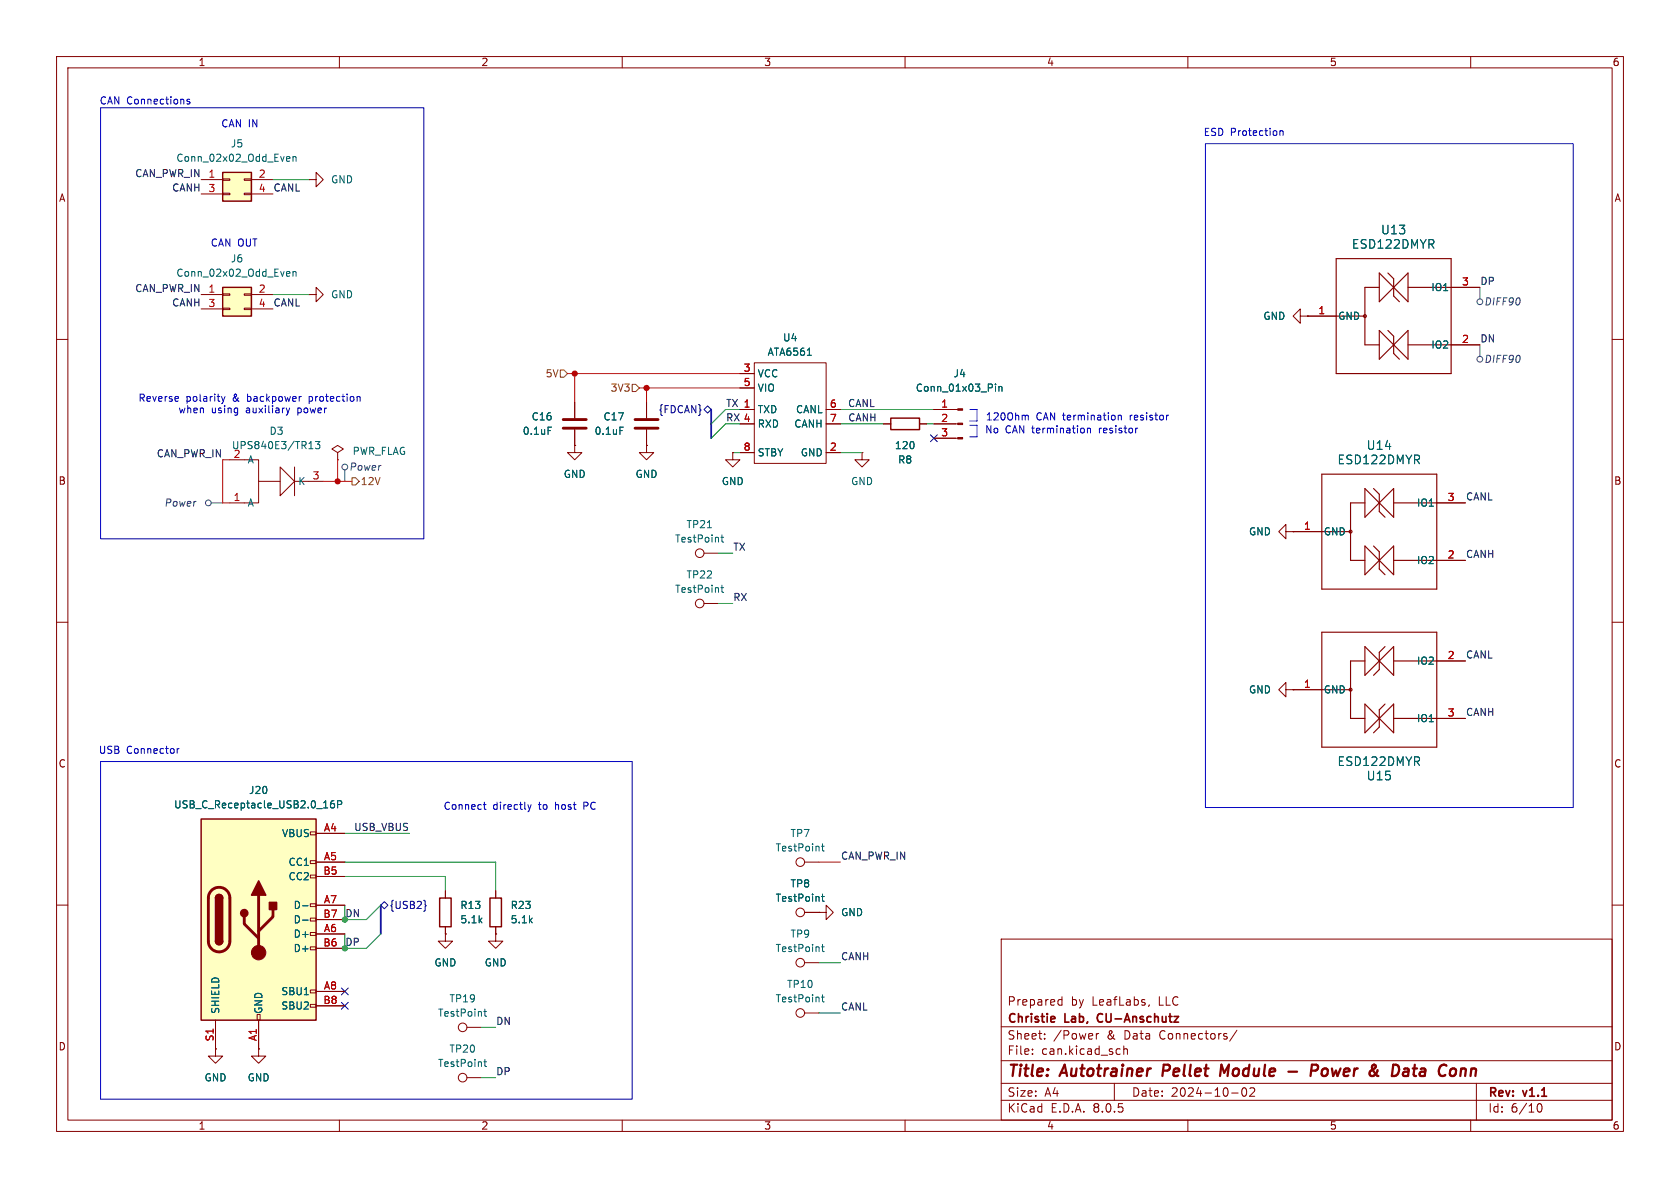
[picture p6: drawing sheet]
<svg xmlns="http://www.w3.org/2000/svg" width="297mm" height="210mm" viewBox="0 0 297 210" stroke-linecap="round" stroke-linejoin="round" font-family="sans-serif">
<g fill="none" stroke="#840000" stroke-width=".18">
<path d="M10 10h277v190h-277zM12 12h273v186h-273zM60 10v2M110 10v2M160 10v2M210 10v2M260 10v2M10 60h2M229.9 55.9v-1.3l-1.3 1.3 1.3 1.3v-1.3h1.2M231.1 55.9h.1M231.1 55.9h5.1M256.5 50.8h5.1"/>
<path d="M285 60h2M130.8 72.4h2.5M130.8 66h2.5M130.8 74.9h2.5M130.8 68.6h2.5M133.3 64.1h12.7v17.8h-12.7zM146 72.4h2.6M146 74.9h2.6M256.5 61h5.1M129.5 80v1.3h-1.2l1.2 1.3 1.3-1.3h-1.3M129.5 80h.1M130.8 80h2.5"/>
<path d="M146 80h2.6M152.4 80v1.3h-1.3l1.3 1.3 1.3-1.3h-1.3M152.4 80h.1M227.3 94v-1.3l-1.2 1.3 1.2 1.3v-1.3h1.3M228.6 94h.1M228.6 94h5.1M254 99.1h5.1M254 88.9h5.1M10 110h2M254 116.8h5.1M285 110h2M227.3 121.9v-1.2l-1.2 1.2 1.2 1.3v-1.3h1.3"/>
<path d="M228.6 121.9h.1M228.6 121.9h5.1M254 127h5.1M10 160h2M142.2 152.4h2.6M285 160h2M142.2 161.3h2.6M144.8 161.3h1.2v-1.3l1.3 1.3-1.3 1.3v-1.3M144.8 161.3h.1M177 166h108v32h-108zM187.2 177.6h.5M187.2 176.8h.5"/>
<path d="M187.7 176.2v1.5M203.2 177.6l-.2 .3M45.7 185.4v1.3h1.3l-1.3 1.3-1.3-1.3h1.3M45.7 185.4h.1M60 198v2M110 198v2M160 198v2M177 194.5h108M177 191.5h108M177 187.5h108M177 181.5h108M182.5 186.3v.1"/>
<path d="M182.5 185.5v.1M184.7 183.6v.1M184.7 182.8v.1M193.8 182.7v1M194.2 182.7l-.2 .1-.2 .2M197 191.5v3M197.9 185.4l.1 .1M198 186.3l-.1 .1M198.7 184.9v1.5M198.7 185.5l.2-.1 .3 .1 .1 .9M210 198v2M217.7 193.2h1.2"/>
<path d="M218.7 182.1l-1.3 2M219.7 192.4l.2-.1a.81 .81 0 0 1 .6 .6 .81 .81 0 0 1-.3 .8l-.2 .1a.81 .81 0 0 1-.3-1.4zM221 192.4l.5-.1 .2 .1 .1 .3-.9 1.1h.9M260 198v2M261 191.5v6.5M271.7 195.7l.2-.5 .2-.1a.8 .8 0 0 1 .5 .7 .8 .8 0 0 1-.5 .8l-.2-.1-.2-.5"/>
<circle cx="141.5" cy="152.4" r=".76"/>
<circle cx="141.5" cy="161.3" r=".76"/>
</g>
<path d="M205.7 188.2l-.2 2M217.3 188.2l-.9 1.4-.5-1.4-.2 2M227.8 189.4h1.5M231.8 189.3h.8a.55 .55 0 0 0 .4-.5 .55 .55 0 0 0-.3-.6h-.8l-.2 2M234.4 188.9a.62 .62 0 0 0-.7 .4v.7l.3 .2h.3M249.8 188.9h.7M250.1 188.2l-.2 1.7 .1 .2 .3 .1M258.3 189.1a.49 .49 0 0 1 .8 .1l-.1 1M258.3 188.9l-.1 1.3" fill="none" stroke="#840000" stroke-width=".4"/>
<path d="M186.4 179.8l.1 .2-.7 .2M194.1 179.4l-.1 .4 .1 .7" fill="none" stroke="#840000" stroke-width=".3"/>
<g fill="none" stroke="#840000" stroke-width=".2">
<path d="M236.2 45.7h20.3v20.3h-20.3zM236.2 55.9h5.1M243.8 50.8h-2.5v10.2h2.5M243.8 58.4l5.1 5.1v-5.1l-5.1 5.1zM243.8 48.3v5l5.1-5v5zM245.4 48.3l1 1v3l1 1M245.4 58.4l1 1v3.1l1 1M248.9 50.8h7.6M248.9 61h7.6M233.7 83.8h20.3v20.3h-20.3zM233.7 94h5.1M241.3 86.4v5l5.1-5v5z"/>
<path d="M241.3 96.5v5.1l5.1-5.1v5.1zM241.3 88.9h-2.5v10.2h2.5M242.8 86.4l1 1v3l1.1 1M242.8 96.5l1 1v3.1l1.1 1M246.4 99.1h7.6M246.4 88.9h7.6M233.7 111.8h20.3v20.3h-20.3zM241.3 114.3v5.1l5.1-5.1v5.1zM241.3 116.8h-2.5v10.2h2.5M244.9 114.3l-1.1 1v3.1l-1 1M246.4 116.8h7.6M233.7 121.9h5.1"/>
<path d="M241.3 124.5v5l5.1-5v5zM244.9 124.5l-1.1 1v3l-1 1M246.4 127h7.6"/>
<circle cx="241.3" cy="55.9" r=".25"/>
<circle cx="238.8" cy="94" r=".25"/>
<circle cx="238.8" cy="121.9" r=".25"/>
</g>
<path d="M142.7 62.8h.7M145.2 158.5h.5M145.2 149.6h.5M145.4 149.2v1.1l.3 .1M145.4 158.1v1l.3 .2" fill="none" stroke="#006464" stroke-width=".18"/>
<path d="M39.4 50.8h5v5.1h-5z" fill="#ffffc2"/>
<path d="M54.6 31.8h1.3v-1.3l1.2 1.3-1.2 1.2v-1.2M54.6 31.8h.1M35.6 52.1h3.8M35.6 54.6h3.8M39.4 54.5h1.2v.2h-1.2zM39.4 51.9h1.2v.3h-1.2zM43.2 54.5h1.2v.2h-1.2zM43.2 51.9h1.2v.3h-1.2zM44.4 52.1h3.9M44.4 54.6h3.9M54.6 52.1h1.3v-1.3l1.2 1.3-1.2 1.2v-1.2M54.6 52.1h.1" fill="none" stroke="#840000" stroke-width=".18"/>
<path d="M39.4 50.8h5v5.1h-5z" fill="none" stroke="#840000" stroke-width=".25"/>
<path d="M50.8 48l.4 .1 .1 .2-.7 .1M51.2 48.8h-.4M51.8 48.1l.2-.1 .3 .1v.7M51.8 48v.8" fill="none" stroke="#006464" stroke-width=".18"/>
<path d="M39.4 30.5h5v5.1h-5z" fill="#ffffc2"/>
<g fill="none" stroke="#840000" stroke-width=".18">
<path d="M35.6 31.8h3.8M35.6 34.3h3.8M39.4 34.2h1.2v.2h-1.2zM39.4 31.6h1.2v.3h-1.2zM43.2 34.2h1.2v.2h-1.2zM43.2 31.6h1.2v.3h-1.2zM44.4 31.8h3.9M44.4 34.3h3.9M101.6 78.7v1.3h1.3l-1.3 1.3-1.3-1.3h1.3M101.6 78.7h.1M114.3 78.7v1.3h1.3l-1.3 1.3-1.3-1.3h1.3M114.3 78.7h.1"/>
<path d="M114.3 71.1v2.8M114.3 75.9v2.8M156.2 74.9h1.3M162.6 74.9h1.2M165.1 74.9h4.2M165.1 77.5h4.2M165.1 72.4h4.2M40.6 81.3h5.1v3.8h3.8M45.7 85.1v3.8h-5.1M49.5 82.6l2.6 2.5-2.6 2.5zM52.1 82.6v5M52.1 85.1h5"/>
<path d="M59.7 80l-1-.6 1-.7 1 .7-1 .6v1.3M59.7 81.3h.1M124.5 106.7h2.5M78.7 157.5v1.3M87.6 157.5v1.3M78.7 163.8v1.3M87.6 165.1v1.3h1.3l-1.3 1.2-1.2-1.2h1.2M87.6 165.1h.1M87.6 163.8v1.3M82.5 190.5h2.6"/>
<circle cx="123.7" cy="106.7" r=".76"/>
<circle cx="81.8" cy="190.5" r=".76"/>
</g>
<path d="M39.4 30.5h5v5.1h-5zM157.5 73.9h5.1v2h-5.1zM77.7 158.8h2.1v5h-2.1zM86.6 158.8h2v5h-2z" fill="none" stroke="#840000" stroke-width=".25"/>
<g fill="none" stroke="#006464" stroke-width=".18">
<path d="M50.8 27.7h.4l.1 .3-.7 .1M51.2 28.5h-.4M51.8 27.8l.2-.1h.3v.8M51.8 27.7v.8M54.6 79.3h.7M55.8 78h.7l-.4 .5 .4 .2v.5l-.2 .1-.5-.1M109.6 75.5h.6M176 67.9v.1M176 68.3v.9M176.6 68.3v.9M176.6 68.4l.2-.1 .3 .1v.8M127.4 103.9h.5"/>
<path d="M127.6 103.4v1.1l.3 .2M85.5 187.7h.5M85.7 187.3v1.1l.3 .1"/>
</g>
<g fill="#840000" stroke="#840000" stroke-width=".18">
<path d="M169.3 77.3h.9v.3h-.9z"/>
<path d="M169.3 74.8h.9v.3h-.9z"/>
<path d="M169.3 72.3h.9v.2h-.9z"/>
</g>
<path d="M112.3 75.7h4M112.3 74.2h4" fill="none" stroke="#840000" stroke-width=".51"/>
<path d="M35.6 144.8h20.3v35.5h-20.3z" fill="#ffffc2"/>
<g fill="none" stroke="#840000" stroke-width=".18">
<path d="M231.1 55.9h.1M231.1 55.9h5.1M256.5 50.8h5.1M101.6 78.7h.1M101.6 71.1v2.8M101.6 75.9v2.8M114.3 78.7h.1M114.3 71.1v2.8M114.3 75.9v2.8M130.8 72.4h2.5M130.8 74.9h2.5M130.8 66h2.5"/>
<path d="M130.8 68.6h2.5M146 72.4h2.6M146 74.9h2.6M156.2 74.9h1.3M162.6 74.9h1.2M165.1 72.4h3.8M165.1 74.9h3.8M165.1 77.5h3.8M256.5 61h5.1M124.5 97.8h2.5M129.5 80h.1M130.8 80h2.5"/>
<path d="M146 80h2.6M228.6 94h.1M228.6 94h5.1M254 99.1h5.1M254 88.9h5.1M254 116.8h5.1M228.6 121.9h.1M228.6 121.9h5.1M254 127h5.1M54.9 159.8h1v.5h-1zM54.9 154.7h1v.5h-1zM54.9 152.1h1v.6h-1z"/>
<path d="M54.9 147.1h1v.5h-1zM55.9 147.3h5.1M55.9 152.4h5.1M55.9 154.9h5.1M78.7 157.5v1.3M87.6 157.5v1.3M45.5 179.3h.5v1h-.5zM54.9 177.5h1v.6h-1zM54.9 175h1v.5h-1zM54.9 167.4h1v.5h-1zM54.9 164.8h1v.6h-1zM54.9 162.3h1v.5h-1z"/>
<path d="M55.9 165.1h5.1M55.9 160h5.1M55.9 175.3h5.1M55.9 167.6h5.1M55.9 162.6h5.1M55.9 177.8h5.1M78.7 165.1v1.3h1.3l-1.3 1.2-1.2-1.2h1.2M78.7 165.1h.1M78.7 163.8v1.3M87.6 165.1h.1M87.6 163.8v1.3M142.2 170.2h2.6"/>
<path d="M142.2 179.1h2.6M142.2 161.3h2.6M144.8 161.3h.1M38.1 185.4v1.3h1.3l-1.3 1.3-1.3-1.3h1.3M38.1 185.4h.1M38.1 180.3v5.1M45.7 185.4h.1M45.7 180.3v5.1M82.5 181.6h2.6"/>
<circle cx="123.7" cy="97.8" r=".76"/>
<circle cx="141.5" cy="170.2" r=".76"/>
<circle cx="141.5" cy="179.1" r=".76"/>
<circle cx="81.8" cy="181.6" r=".76"/>
</g>
<path d="M35.6 144.8h20.3v35.5h-20.3zM38.1 158.8a.64 .64 0 0 1 .6-.7 .64 .64 0 0 1 .7 .7M38.1 166.4a.64 .64 0 0 0 .6 .6 .64 .64 0 0 0 .7-.6" fill="none" stroke="#840000" stroke-width=".25"/>
<path d="M99.6 75.7h4M99.6 74.2h4M37.4 157.4a1.9 1.9 0 0 1 2.1-.4 1.9 1.9 0 0 1 1.1 1.8v7.6a1.91 1.91 0 0 1-1.9 1.9 1.91 1.91 0 0 1-1.9-1.9v-7.8l.2-.6zM45.7 158.2v10.2M43.2 162.1v1.2l2.5 2.6M48.3 160.8v1.3l-2.6 2.5" fill="none" stroke="#840000" stroke-width=".51"/>
<g fill="#840000" stroke="#840000" stroke-width=".25">
<path d="M38.1 166.4h1.3a.64 .64 0 0 1-.7 .6 .64 .64 0 0 1-.6-.6z"/>
<path d="M38.1 158.8h1.3v7.6h-1.3z"/>
<path d="M38.3 158.3a.64 .64 0 0 1 .7-.1 .64 .64 0 0 1 .4 .6h-1.3z"/>
<path d="M45.7 155.7l1.3 2.5h-2.6z"/>
<path d="M47.6 159.5h1.3v1.3h-1.3z"/>
<circle cx="43.2" cy="161.4" r=".63"/>
</g>
<circle cx="45.7" cy="168.4" r="1.27" fill="#840000" stroke="#840000" stroke-width=".18"/>
<g fill="none" stroke="#006464" stroke-width=".18">
<path d="M96.9 75.5h.6M109.6 75.5h.6M142.7 62.8h.7M176 67.9v.1M176 68.3v.9M176.6 68.3v.9M176.6 68.4l.2-.1 .3 .1v.8M125.1 93.3h.7M127.4 95h.5M127.6 94.6v1l.3 .2M59 141.5l-.3 .1a.86 .86 0 0 0 0 1.2l.4-.1v-.4l-.2-.3-.4 .1-.1 .2M59.7 142.2h.6l.1-.2v-.3l-.7-.2v1.3"/>
<path d="M145.2 158.5h.5M145.4 158.1v1l.3 .2M53.5 160.1h1M53.5 162.7h1M85.5 178.8h.5M85.7 178.4v1.1l.3 .1M145.2 167.4h.5M145.2 176.3h.5M145.4 166.9v1.1l.3 .2M145.4 175.8v1.1l.3 .2"/>
</g>
<g fill="none" stroke="#484848" stroke-width=".18">
<path d="M261.6 50.8v2M261.6 61v2M37.3 88.9h2.1M61 83.1v2"/>
<circle cx="261.6" cy="53.3" r=".51"/>
<circle cx="261.6" cy="63.5" r=".51"/>
<circle cx="36.8" cy="88.9" r=".51"/>
<circle cx="61" cy="82.6" r=".51"/>
</g>
<path d="M125.1 71.8l.6 .6-.6 .6-.6-.6zM164.5 76.9l1.2 1.2M165.7 76.9l-1.2 1.2M75.1 159.2l.1 .7 .1 .2-.1 .2-.1 .7M60.4 177.2l1.2 1.2M60.4 174.7l1.2 1.2M61.6 177.2l-1.2 1.2M61.6 174.7l-1.2 1.2M67.3 160l.6-.6 .7 .6-.7 .7z" fill="none" stroke="#000084" stroke-width=".18"/>
<path d="M99.1 65.4h.6l.6 .6-.6 .7h-.6zM111.8 67.9h.6l.6 .7-.6 .6h-.6zM62.2 84.5h.7l.6 .6-.6 .6h-.7z" fill="none" stroke="#725600" stroke-width=".18"/>
<g fill="none" stroke="#0000c2" stroke-width=".18">
<path d="M17.8 19.1h57.1v76.2h-57.1zM33.5 17.6l-.3-.1-.2 .2 .1 .2 .4 .1v.3h-.5M213.1 25.4h65v117.3h-65zM226.3 23.1v.9M226.3 23.2l.2-.1 .3 .1v.8M31.5 70.1l.1 .3-.7 .1M39.2 70.1l.3 .8M39.5 70.9l-.3 .5M39.8 70.1l-.3 .8M50.6 72.1l.3 .9M50.9 73l-.3 .4M51.2 72.1l-.3 .9"/>
<path d="M53.1 70.1h.2M63.3 70.1l.4 .2v.6M171.4 72.4h1.3v2h-1.3M171.4 75.2h1.3v2h-1.3M181.4 73.4l.4 .2v.6M192.2 75.7v.8M192.2 75.8l.2-.1h.3l.1 .8M197.7 73.5l.2-.1 .3 .1v.7M197.7 73.4v.8M201.1 75.7h-.2M206.6 73.4l-.3 .1M17.8 134.6h94v59.7h-94z"/>
<path d="M31.3 132.3v.9M31.7 132.3l-.4 .3M85.4 142.2h.5M85.6 141.8v1.1l.3 .2M93.3 142.2l.3 .9M93.6 143.1l-.3 .4M93.9 142.2l-.3 .9"/>
</g>
<path d="M125.7 72.4v5.1M67.3 160v5.1" fill="none" stroke="#000084" stroke-width=".3"/>
<path d="M100.3 66h30.5M101.6 66v5.1M113 68.6h17.8M114.3 68.6v2.5M40.6 81.3h-1.2v7.6h1.2M57.1 85.1h5.1M59.7 81.3v3.8M144.8 152.4h3.8" fill="none" stroke="#f00" stroke-width=".18"/>
<g fill="none" stroke="#009600" stroke-width=".18">
<path d="M48.3 31.8h6.3M48.3 52.1h6.3M128.3 74.9l-2.6 2.6M128.3 72.4l-2.6 2.5M148.6 74.9h7.6M148.6 72.4h16.5M163.8 74.9h1.3M127 97.8h2.5M129.5 80h1.3M148.6 80h3.8M127 106.7h2.5M61 154.9h17.7v2.6"/>
<path d="M61 152.4h26.6v5.1M61 147.3h11.4M61 160v2.6h3.8l2.5-2.6M61 165.1v2.5h3.8l2.5-2.5M144.8 170.2h3.8M144.8 179.1h3.8M85.1 190.5h2.5M85.1 181.6h2.5"/>
</g>
<g fill="#009600" stroke="#009600" stroke-width=".18">
<circle cx="61" cy="167.6" r=".46"/>
<circle cx="61" cy="162.6" r=".46"/>
</g>
<g fill="#f00" stroke="#f00" stroke-width=".18">
<circle cx="59.7" cy="85.1" r=".46"/>
<circle cx="101.6" cy="66" r=".46"/>
<circle cx="114.3" cy="68.6" r=".46"/>
</g>
<g font-size="2.8" fill="#840000">
<text x="178" y="190.9">Title:</text>
<text x="187.7" y="190.9">Autotrainer</text>
<text x="206.4" y="190.9">Pellet</text>
<text x="217.4" y="190.9">Module</text>
<text x="235" y="190.9">Power</text>
<text x="246.1" y="190.9">&amp;</text>
<text x="250.9" y="190.9">Data</text>
<text x="260" y="190.9">Conn</text>
</g>
<g font-size="2.1" fill="#006464">
<text x="244.1" y="41.6">U13</text>
<text x="238.9" y="44.2">ESD122DMYR</text>
<text x="236.4" y="82.3">ESD122DMYR</text>
<text x="241.5" y="79.7">U14</text>
<text x="236.4" y="135.6">ESD122DMYR</text>
<text x="241.5" y="138.2">U15</text>
</g>
<g font-size="2.1" fill="#840000">
<text x="178" y="178">Prepared</text>
<text x="189.3" y="178">by</text>
<text x="193.1" y="178">LeafLabs,</text>
<text x="205" y="178">LLC</text>
<text x="178" y="184">Sheet:</text>
<text x="178" y="181.2">Christie</text>
<text x="186.2" y="184">/Power</text>
<text x="188.3" y="181.2">Lab,</text>
<text x="194.7" y="181.2">CU-Anschutz</text>
<text x="195.7" y="184">&amp;</text>
<text x="198.9" y="184">Data</text>
<text x="205.3" y="184">Connectors/</text>
<text x="178" y="186.7">File:</text>
<text x="184.1" y="186.7">can.kicad_sch</text>
<text x="178" y="196.9">KiCad</text>
<text x="178" y="194.1">Size:</text>
<text x="184.7" y="194.1">A4</text>
<text x="185.7" y="196.9">E.D.A.</text>
<text x="193.3" y="196.9">8.0.5</text>
<text x="200" y="194.1">Date:</text>
<text x="207" y="194.1">2024-10-02</text>
<text x="263" y="194.3">Rev:</text>
<text x="263" y="196.9">Id:</text>
<text x="267.1" y="196.9">6/10</text>
<text x="269.4" y="194.3">v1.1</text>
</g>
<g font-size="1.8" fill="#840000">
<text x="35" y="11.9">1</text>
<text x="85" y="11.9">2</text>
<text x="135" y="11.9">3</text>
<text x="185" y="11.9">4</text>
<text x="235" y="11.9">5</text>
<text x="285" y="11.9">6</text>
<text x="10.3" y="35.9">A</text>
<text x="285.3" y="35.9">A</text>
<text x="10.3" y="85.9">B</text>
<text x="285.3" y="85.9">B</text>
<text x="10.3" y="135.9">C</text>
<text x="285.3" y="135.9">C</text>
<text x="10.3" y="185.9">D</text>
<text x="285.3" y="185.9">D</text>
<text x="35" y="199.9">1</text>
<text x="85" y="199.9">2</text>
<text x="135" y="199.9">3</text>
<text x="185" y="199.9">4</text>
<text x="235" y="199.9">5</text>
<text x="285" y="199.9">6</text>
</g>
<g font-size="1.8" fill="#0000c2">
<text x="17.5" y="18.5">CAN Connections</text>
<text x="39" y="22.7">CAN IN</text>
<text x="212.7" y="24.2">ESD Protection</text>
<text x="37.2" y="43.8">CAN OUT</text>
<text x="24.4" y="71.2">Reverse</text>
<text x="32.9" y="71.2">polarity</text>
<text x="41.2" y="71.2">&amp;</text>
<text x="44" y="71.2">backpower</text>
<text x="55.1" y="71.2">protection</text>
<text x="31.4" y="73.3">when</text>
<text x="37.3" y="73.3">using</text>
<text x="43.6" y="73.3">auxiliary</text>
<text x="52.9" y="73.3">power</text>
<text x="174.1" y="76.8">No</text>
<text x="174.2" y="74.5">120Ohm</text>
<text x="177.7" y="76.8">CAN termination</text>
<text x="183.2" y="74.5">CAN termination</text>
<text x="194.6" y="76.8">resistor</text>
<text x="200" y="74.5">resistor</text>
<text x="17.4" y="133.5">USB</text>
<text x="22.4" y="133.5">Connector</text>
<text x="78.3" y="143.4">Connect</text>
<text x="87.1" y="143.4">directly</text>
<text x="95.4" y="143.4">to</text>
<text x="98.4" y="143.4">host</text>
<text x="103.6" y="143.4">PC</text>
</g>
<g font-size="1.8" fill="#006464">
<text x="31.1" y="28.8">Conn_02x02_Odd_Even</text>
<text x="40.7" y="26.3">J5</text>
<text x="58.4" y="32.6">GND</text>
<text x="40.7" y="46.6">J6</text>
<text x="31.1" y="49.1">Conn_02x02_Odd_Even</text>
<text x="58.4" y="52.9">GND</text>
<text x="252.9" y="51.7">IO1</text>
<text x="223.2" y="56.7">GND</text>
<text x="236.5" y="56.7">GND</text>
<text x="135.6" y="63.1">ATA6561</text>
<text x="138.3" y="60.6">U4</text>
<text x="252.9" y="61.8">IO2</text>
<text x="133.9" y="66.9">VCC</text>
<text x="133.9" y="69.4">VIO</text>
<text x="161.8" y="69.4">Conn_01x03_Pin</text>
<text x="168.5" y="66.9">J4</text>
<text x="47.6" y="77.1">D3</text>
<text x="92.3" y="77.1">0.1uF</text>
<text x="93.9" y="74.5">C16</text>
<text x="105" y="77.1">0.1uF</text>
<text x="106.6" y="74.5">C17</text>
<text x="133.9" y="73.3">TXD</text>
<text x="133.9" y="75.8">RXD</text>
<text x="140.3" y="75.8">CANH</text>
<text x="140.6" y="73.3">CANL</text>
<text x="40.9" y="79.6">UPS840E3/TR13</text>
<text x="41.2" y="81">2</text>
<text x="43.7" y="82.1">A</text>
<text x="62.2" y="80.6">PWR_FLAG</text>
<text x="133.9" y="80.9">STBY</text>
<text x="141.5" y="80.9">GND</text>
<text x="158.1" y="79.6">120</text>
<text x="158.7" y="82.1">R8</text>
<text x="43.7" y="89.8">A</text>
<text x="52.6" y="86">K</text>
<text x="99.6" y="84.7">GND</text>
<text x="112.3" y="84.7">GND</text>
<text x="127.5" y="86">GND</text>
<text x="150.4" y="86">GND</text>
<text x="250.4" y="89.8">IO1</text>
<text x="121.3" y="93.6">TP21</text>
<text x="220.7" y="94.8">GND</text>
<text x="233.9" y="94.8">GND</text>
<text x="119.2" y="96.1">TestPoint</text>
<text x="250.4" y="99.9">IO2</text>
<text x="119.2" y="105">TestPoint</text>
<text x="121.3" y="102.5">TP22</text>
<text x="250.4" y="117.7">IO2</text>
<text x="220.7" y="122.8">GND</text>
<text x="233.9" y="122.8">GND</text>
<text x="250.4" y="127.9">IO1</text>
<text x="30.7" y="143.1">USB_C_Receptacle_USB2.0_16P</text>
<text x="43.9" y="140.6">J20</text>
<text x="49.8" y="148.2">VBUS</text>
<text x="139.7" y="148.2">TP7</text>
<text x="50.9" y="153.3">CC1</text>
<text x="50.9" y="155.8">CC2</text>
<text x="137" y="150.7">TestPoint</text>
<text x="51.8" y="160.9">D-</text>
<text x="81.3" y="160.9">R13</text>
<text x="90.2" y="160.9">R23</text>
<text x="137" y="159.6">TestPoint</text>
<text x="139.7" y="157.1">TP8</text>
<text x="51.8" y="166">D+</text>
<text x="51.8" y="163.4">D-</text>
<text x="81.3" y="163.4">5.1k</text>
<text x="90.2" y="163.4">5.1k</text>
<text x="139.7" y="166">TP9</text>
<text x="148.6" y="162.2">GND</text>
<text x="51.8" y="168.5">D+</text>
<text x="76.7" y="171">GND</text>
<text x="85.6" y="171">GND</text>
<text x="137" y="168.5">TestPoint</text>
<text x="39" y="179.3" transform="rotate(-90 39 179.3)">SHIELD</text>
<text x="46.6" y="179.3" transform="rotate(-90 46.6 179.3)">GND</text>
<text x="49.6" y="176.1">SBU1</text>
<text x="49.6" y="178.7">SBU2</text>
<text x="77.3" y="179.9">TestPoint</text>
<text x="79.4" y="177.4">TP19</text>
<text x="137" y="177.4">TestPoint</text>
<text x="139" y="174.9">TP10</text>
<text x="36.1" y="191.4">GND</text>
<text x="43.7" y="191.4">GND</text>
<text x="77.3" y="188.8">TestPoint</text>
<text x="79.4" y="186.3">TP20</text>
</g>
<g font-size="1.8" fill="#0f0f0f">
<text x="23.8" y="31.4">CAN_PWR_IN</text>
<text x="30.3" y="33.9">CANH</text>
<text x="48.3" y="33.9">CANL</text>
<text x="23.8" y="51.7">CAN_PWR_IN</text>
<text x="261.6" y="50.5">DP</text>
<text x="30.3" y="54.3">CANH</text>
<text x="48.3" y="54.3">CANL</text>
<text x="261.6" y="60.6">DN</text>
<text x="149.8" y="72">CANL</text>
<text x="149.9" y="74.6">CANH</text>
<text x="27.6" y="80.9">CAN_PWR_IN</text>
<text x="259.1" y="88.6">CANL</text>
<text x="129.5" y="97.4">TX</text>
<text x="259.1" y="98.7">CANH</text>
<text x="129.5" y="106.3">RX</text>
<text x="259.1" y="116.5">CANL</text>
<text x="259.1" y="126.7">CANH</text>
<text x="62.5" y="147">USB_VBUS</text>
<text x="148.6" y="152.1">CAN_PWR_IN</text>
<text x="61" y="167.3">DP</text>
<text x="61" y="162.2">DN</text>
<text x="148.6" y="169.8">CANH</text>
<text x="148.6" y="178.7">CANL</text>
<text x="87.6" y="181.3">DN</text>
<text x="87.6" y="190.2">DP</text>
</g>
<g font-size="1.8" fill="#a90000">
<text x="36.8" y="31.5">1</text>
<text x="36.8" y="34">3</text>
<text x="45.6" y="31.5">2</text>
<text x="45.6" y="34">4</text>
<text x="36.8" y="51.8">1</text>
<text x="45.6" y="51.8">2</text>
<text x="258.4" y="50.5">3</text>
<text x="36.8" y="54.4">3</text>
<text x="45.6" y="54.4">4</text>
<text x="233" y="55.6">1</text>
<text x="131.4" y="65.8">3</text>
<text x="258.4" y="60.7">2</text>
<text x="131.4" y="68.3">5</text>
<text x="131.4" y="72.1">1</text>
<text x="131.4" y="74.7">4</text>
<text x="146.6" y="72.1">6</text>
<text x="146.6" y="74.7">7</text>
<text x="166.3" y="72.1">1</text>
<text x="166.3" y="74.7">2</text>
<text x="166.3" y="77.2">3</text>
<text x="131.4" y="79.8">8</text>
<text x="146.6" y="79.8">2</text>
<text x="41.2" y="88.6">1</text>
<text x="55.2" y="84.8">3</text>
<text x="255.8" y="88.6">3</text>
<text x="230.4" y="93.7">1</text>
<text x="255.8" y="98.8">2</text>
<text x="255.8" y="116.6">2</text>
<text x="230.4" y="121.7">1</text>
<text x="255.8" y="126.7">3</text>
<text x="57.2" y="147.1">A4</text>
<text x="57.1" y="154.7">B5</text>
<text x="57.2" y="152.1">A5</text>
<text x="57.2" y="159.8">A7</text>
<text x="57.1" y="167.4">B6</text>
<text x="57.1" y="162.3">B7</text>
<text x="57.2" y="164.8">A6</text>
<text x="57.1" y="177.5">B8</text>
<text x="57.2" y="175">A8</text>
<text x="37.8" y="184.2" transform="rotate(-90 37.8 184.2)">S1</text>
<text x="45.5" y="184.1" transform="rotate(-90 45.5 184.1)">A1</text>
</g>
<g font-size="1.8" fill="#484848">
<text x="262.3" y="54.2">DIFF90</text>
<text x="262.3" y="64.4">DIFF90</text>
<text x="61.7" y="83.4">Power</text>
<text x="29" y="89.8">Power</text>
</g>
<g font-size="1.8" fill="#725600">
<text x="96.4" y="66.9">5V</text>
<text x="107.9" y="69.4">3V3</text>
<text x="63.7" y="86">12V</text>
</g>
<g font-size="1.8" fill="#000084">
<text x="116.3" y="73.3">{FDCAN}</text>
<text x="68.8" y="160.9">{USB2}</text>
</g>
<g font-size="1.8" fill="#009600">
<text x="128.3" y="72">TX 1</text>
<text x="128.3" y="74.6">RX 4</text>
</g>
</svg>
